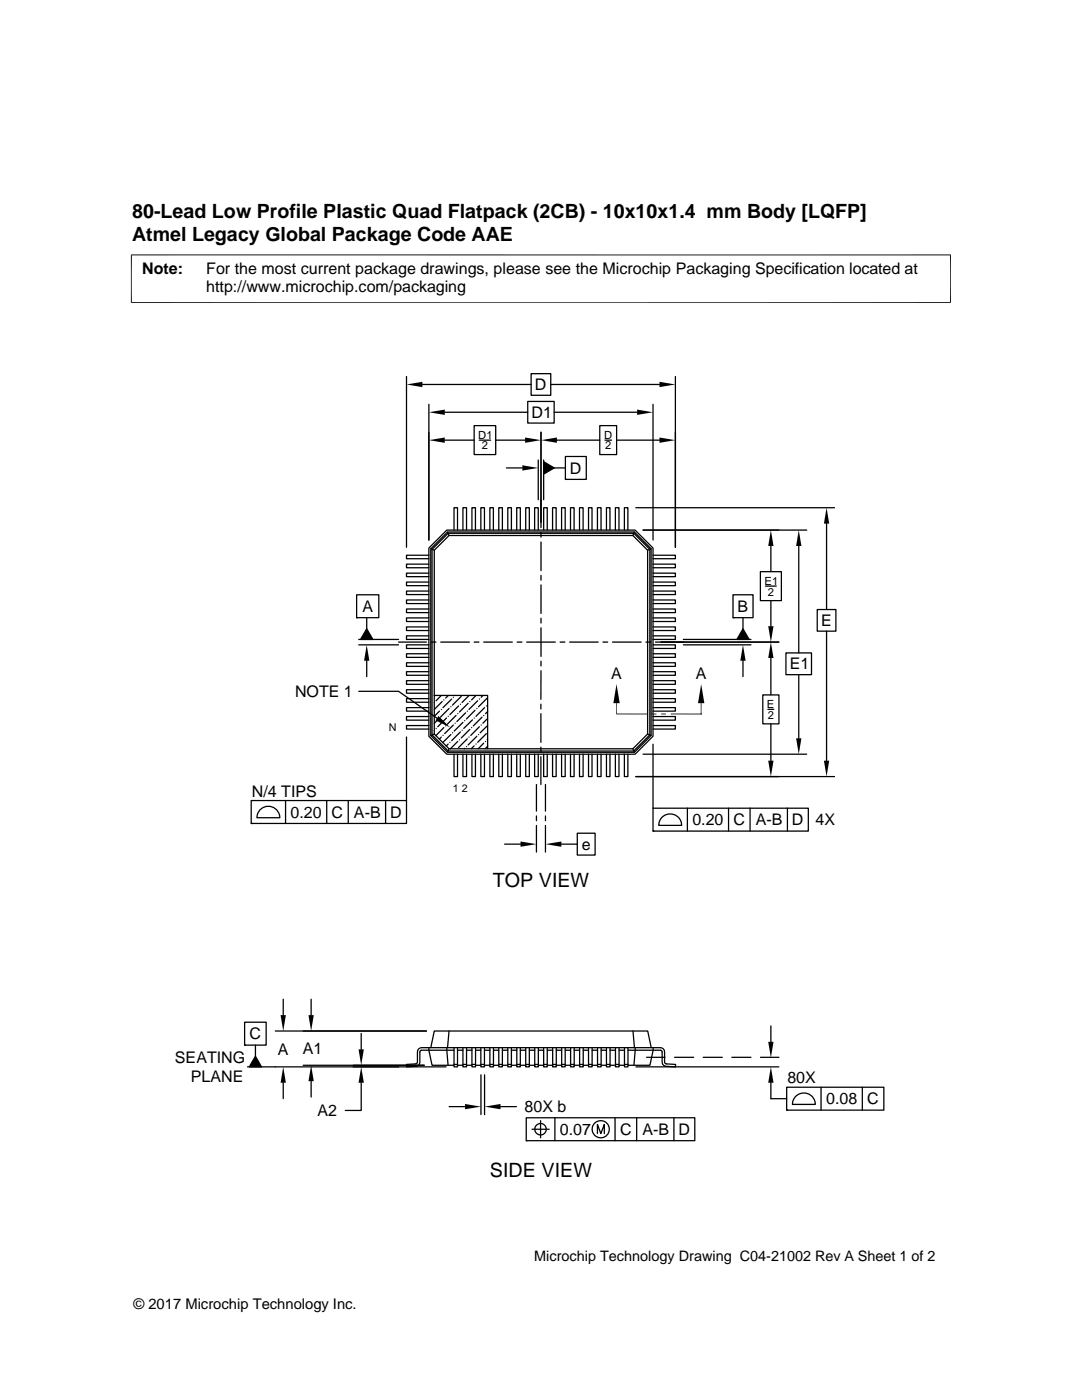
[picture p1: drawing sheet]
<svg xmlns="http://www.w3.org/2000/svg" width="216mm" height="279mm" viewBox="0 0 216 279" stroke-linecap="round" stroke-linejoin="round" font-family="sans-serif">
<g fill="none" stroke="#000" stroke-width=".25">
<path d="M81.1 75.1v34.1M84.3 76.7h21.7M106 74.6h3.9v4.3h-3.9zM109.9 76.7h21.7M134.8 75.1v34.1M85.6 80.7v27.1M88.8 87.8h5.8M88.8 82.3h16.5M94.6 84.9h4.3v5.8h-4.3zM95.6 87.8h2.3M98.9 87.8h5.9M101 93.4h3.2"/>
<path d="M105.3 80.1h5.3v4.3h-5.3zM107.4 91.8v7.9M107.9 86.3v19M108.5 92.2l2.1 1.2-2.1 1.2zM108.5 91.8v7.9M110.6 82.3h16.5M110.6 93.4h2.2M111.1 87.8h8.6M112.8 91.1h4.2v4.6h-4.2zM112.8 95.7h.1M119.7 84.9h3.3v5.8h-3.3zM120.7 87.8h1.3"/>
<path d="M123 87.8h8.6M130.3 80.7v27.1M71.2 118.7h4.4v4.6h-4.4zM85.6 110.8h-4.5v.7h4.5M85.6 112.6h-4.5v.7h4.5M85.6 114.4h-4.5v.7h4.5M85.6 116.2h-4.5v.7h4.5M85.6 118h-4.5v.7h4.5M85.6 119.7h-4.5v.8h4.5M86 109.5l.7 .3M89.2 105.8h37.5l3.6 3.6v37.5l-3.6 3.6h-37.5l-3.6-3.6v-37.5zM89.3 106.2h37.3l3.3 3.3v37.3l-3.3 3.3h-37.3l-3.3-3.3v-37.3z"/>
<path d="M89.3 106.2l.3 .7M89.4 106.4h37l3.3 3.2v37.1l-3.3 3.2h-37l-3.2-3.2v-37.1zM89.6 106.9h36.7l2.9 2.9v36.7l-2.9 2.9h-36.7l-2.9-2.9v-36.7zM90.6 105.8v-4.5h.7v4.5M92.4 105.8v-4.5h.7v4.5M94.2 105.8v-4.5h.7v4.5M95.9 105.8v-4.5h.8v4.5M97.7 105.8v-4.5h.7v4.5M99.5 105.8v-4.5h.7v4.5M101.3 105.8v-4.5h.7v4.5M103.1 105.8v-4.5h.7v4.5M104.9 105.8v-4.5h.7v4.5"/>
<path d="M106.7 105.8v-4.5h.7v4.5M107.9 106.3v.9M107.9 108.2v5.7M107.9 114.8v1M107.9 116.7v5.7M108.5 105.8v-4.5h.7v4.5M110.3 105.8v-4.5h.7v4.5M112.1 105.8v-4.5h.7v4.5M113.8 105.8v-4.5h.8v4.5M115.6 105.8v-4.5h.8v4.5M117.4 105.8v-4.5h.7v4.5M119.2 105.8v-4.5h.7v4.5"/>
<path d="M121 105.8v-4.5h.7v4.5M122.8 105.8v-4.5h.7v4.5M124.6 105.8v-4.5h.7v4.5M126.6 106.2l-.3 .7M126.9 101.3h39.6M128.3 105.8h32.7M129.9 109.5l-.7 .3M130.3 119.7h4.5v.8h-4.5M130.3 118h4.5v.7h-4.5M130.3 116.2h4.5v.7h-4.5M130.3 114.4h4.5v.7h-4.5M130.3 112.6h4.5v.7h-4.5"/>
<path d="M130.3 110.8h4.5v.7h-4.5M146.3 118.7h4v4.6h-4zM151.7 114.1h4.2v5.8h-4.2zM152.7 117h2.2M153.8 109v5.1M153.8 119.9v5.1M159.4 109v21.3M164.9 104.5v17.1M71.2 123.3h.1M71.6 138h7.9l7.7 5.3M71.6 128.7h7.9M71.6 127.6h7.9"/>
<path d="M73.2 123.3v2.2M73.2 125.5l1.2 2.1h-2.5zM73.2 131.9v3.1M79.5 128.1h5.6M85.6 121.5h-4.5v.8h4.5M85.6 123.3h-4.5v.7h4.5M85.6 125.1h-4.5v.7h4.5M85.6 126.9h-4.5v.7h4.5M85.6 128.7h-4.5v.7h4.5M85.6 130.5h-4.5v.7h4.5M85.6 132.3h-4.5v.7h4.5M85.6 134h-4.5v.8h4.5"/>
<path d="M85.6 135.8h-4.5v.8h4.5M85.6 137.6h-4.5v.7h4.5M85.6 139.4h-4.5v.7h4.5M86 128.1h1M86.7 138.8h10.6v10.6M86.7 138.8h.1M87.9 128.1h5.8M88.1 138.8l-1.1 1M88.6 139.7h.1M89.5 138.8l-.6 .5M90.1 139.5l-1.7 1.7M90.5 139.1h.1"/>
<path d="M90.8 138.8h.1M92 139l-1.7 1.7M93.6 138.8l-1.4 1.4M94.6 128.1h1M95 138.8l-.9 .9M95.3 139.8l-1.7 1.8M95.7 139.5h.1M96.4 138.8l-.4 .3M96.5 128.1h5.7M97.2 139.3l-1.7 1.8M103.2 128.1h.9M105.1 128.1h5.7"/>
<path d="M107.9 123.4v.9M107.9 125.3v5.7M107.9 132v.9M107.9 133.9v5.7M111.8 128.1h.9M113.7 128.1h5.7M120.3 128.1h1M122.2 128.1h5.7M128.9 128.1h.9M130.3 139.4h4.5v.7h-4.5M130.3 137.6h4.5v.7h-4.5M130.3 135.8h4.5v.8h-4.5"/>
<path d="M130.3 134h4.5v.8h-4.5M130.3 132.3h4.5v.7h-4.5M130.3 130.5h4.5v.7h-4.5M130.3 128.7h4.5v.7h-4.5M130.3 126.9h4.5v.7h-4.5M130.3 125.1h4.5v.7h-4.5M130.3 123.3h4.5v.7h-4.5M130.3 121.5h4.5v.8h-4.5M130.8 128.1h24.6M136.4 128.7h13.4M136.4 127.6h13.4M146.3 123.3h.1"/>
<path d="M148.3 131.9v3.1M148.3 125.5l1.2 2.1h-2.5zM148.3 123.3v2.2M152.2 138.7h3.2v5.8h-3.2zM153.8 131.3v7.4M156.8 130.3h5.1v4.3h-5.1zM159.4 134.6v12.7M163.1 121.6h3.7v4.4h-3.7zM164.9 126v25.8M50.1 159.8h31v4.5h-31zM57 159.8v4.5M65.2 159.8v4.5"/>
<path d="M69.5 159.8v4.5M76.9 159.8v4.5M81.1 147.1v12.7M85.6 141.2h-4.5v.7h4.5M85.6 143h-4.5v.7h4.5M85.6 144.8h-4.5v.7h4.5M86.7 146.5l-.7 .3M86.7 140.2h.1M86.7 145.7h.1M87 145.4h.1M87.2 143.8l-.5 .6M87.5 143.5h.1"/>
<path d="M87.7 141.9l-1 1.1M88.1 147.1l-.4 .4M88.1 141.6h.1M88.2 140l-1.5 1.6M88.4 146.8h.1M88.6 145.2l-1.6 1.6M88.9 144.9h.1M89.1 143.3l-1.7 1.7M89.4 148.5l-.4 .4M89.4 143h.1M89.6 149.4l-.3 .7M89.6 141.4l-1.7 1.7"/>
<path d="M89.8 148.1h.1M90 146.6l-1.7 1.6M90 141.1h.1M90.3 146.2h.1M90.5 144.7l-1.8 1.7M90.6 150.5v4.5h.7v-4.5M90.8 144.3h.1M91 142.8l-1.7 1.7M91.3 148l-1.4 1.4M91.3 142.4h.1M91.5 140.9l-1.7 1.7M91.7 147.6h.1"/>
<path d="M91.9 146.1l-1.8 1.7M91.9 140.5h.1M92.2 145.7h.1M92.4 150.5v4.5h.7v-4.5M92.4 144.2l-1.8 1.7M92.7 149.4h-.1M92.7 143.8h.1M92.9 142.3l-1.7 1.7M93.1 149h.1M93.2 147.4l-1.7 1.8M93.2 141.9h.1M93.4 140.4l-1.7 1.7"/>
<path d="M93.6 147.1h.1M93.7 145.6l-1.7 1.7M93.7 140h.1M94.1 145.2h.1M94.2 150.5v4.5h.7v-4.5M94.3 143.7l-1.8 1.7M94.6 148.8l-.6 .6M94.6 143.3h.1M94.8 141.8l-1.7 1.7M95 148.5h.1M95.1 146.9l-1.7 1.8M95.1 141.4h.1"/>
<path d="M95.5 146.6h.1M95.7 145l-1.8 1.8M95.9 150.5v4.5h.8v-4.5M96 144.7h.1M96.2 143.1l-1.8 1.8M96.5 148.3l-1.1 1.1M96.5 142.8h.1M96.7 141.2l-1.7 1.8M96.9 148h.1M97 146.4l-1.7 1.7M97 140.9h.1M97.3 148.9l-.5 .5"/>
<path d="M97.3 147.6h-.1M97.3 144.8l-1.5 1.4M97.3 142l-.4 .4M97.3 143.4l-.9 .9M97.7 150.5v4.5h.7v-4.5M99.5 150.5v4.5h.7v-4.5M101.3 150.5v4.5h.7v-4.5M103.1 150.5v4.5h.7v-4.5M104.9 150.5v4.5h.7v-4.5M106.7 150.5v4.5h.7v-4.5M107 156.6v5.3M107.9 140.5v1"/>
<path d="M107.9 142.4v5.7M107.9 149.1v1M107.9 151v5.6M108.5 150.5v4.5h.7v-4.5M108.8 156.6v5.3M110.3 150.5v4.5h.7v-4.5M112.1 150.5v4.5h.7v-4.5M113.8 150.5v4.5h.8v-4.5M115.6 150.5v4.5h.8v-4.5M117.4 150.5v4.5h.7v-4.5M119.2 150.5v4.5h.7v-4.5M121 150.5v4.5h.7v-4.5"/>
<path d="M122.8 150.5v4.5h.7v-4.5M124.6 150.5v4.5h.7v-4.5M126.3 149.4l.3 .7M126.9 155h39.6M128.3 150.5h32.7M129.2 146.5l.7 .3M130.3 148.5v12.8M130.3 144.8h4.5v.7h-4.5M130.3 143h4.5v.7h-4.5M130.3 141.2h4.5v.7h-4.5M153.2 141.6h1.2M153.8 144.5v7.3"/>
<path d="M50.1 164.3h.1M52 161.5a2.29 2.29 0 0 1 2.5-.4 2.29 2.29 0 0 1 1.3 2.1h-4.5l.3-1.2zM100.7 168.5h3.2M107 162.8v1M107 164.7v5.4M108.8 162.8v1M108.8 164.7v5.4M112 168.5h3.2M115.2 166.3h3.5v4.3h-3.5zM130.3 161.3h31v4.6h-31zM130.3 165.9h.1M132.2 163a2.3 2.3 0 0 1 2.5-.4 2.3 2.3 0 0 1 1.3 2.1h-4.6l.4-1.2z"/>
<path d="M137.2 161.3v4.6M145.4 161.3v4.6M149.7 161.3v4.6M157.1 161.3v4.6M56.5 199.4v3.2M62.1 199.4v3.2M48.8 204h4.3v4.6h-4.3zM48.8 208.6h.1M49.4 212.9h39.6M51 208.6v2.2M51 210.8l1.2 2.1h-2.5zM54.9 205.8h30.2"/>
<path d="M56.5 216.1v3.2M60.5 212.6h24.1M62.1 215.8v3.1M72.1 216.1v5.5h-3.2M72.1 206.2v3.2M85.6 209.1l.6 3.5h4.4M86 209.1l.7-3.3h42.5l.7 3.3M89.2 209.1l.2 3.5M89.6 205.8l-.3 3.3M90.6 209.1v3.8h.7v-3.8M90.6 212.4h.7M90.6 209.6h-6.6l-.2 .4v2a.84 .84 0 0 1-.8 .8l-1.9 .1v-.5l1.9-.1 .2-.2 .1-2.1a.84 .84 0 0 1 .8-.9h47.7a.85 .85 0 0 1 .8 .9l.1 2.1 .2 .2 1.9 .1v.5l-1.9-.1a.84 .84 0 0 1-.8-.8v-2l-.2-.4h-6.6"/>
<path d="M91.3 212.6h1.1M91.3 209.6h1.1M92.4 209.1v3.8h.7v-3.8M92.4 212.4h.7M93.1 212.6h1.1M93.1 209.6h1.1M94.2 209.1v3.8h.7v-3.8M94.2 212.4h.7M94.9 212.6h1M94.9 209.6h1M95.9 209.1v3.8h.8v-3.8M95.9 212.4h.8"/>
<path d="M96 214.5v7.9M96.7 212.6h1M96.7 209.6h1M96.7 214.5v7.9M97.7 209.1v3.8h.8v-3.8M97.7 212.4h.8M98.5 212.6h1M98.5 209.6h1M99.5 209.1v3.8h.7v-3.8M99.5 212.4h.7M100.2 212.6h1.1M100.2 209.6h1.1"/>
<path d="M101.3 209.1v3.8h.7v-3.8M101.3 212.4h.7M102 212.6h1.1M102 209.6h1.1M103.1 209.1v3.8h.7v-3.8M103.1 212.4h.7M103.8 212.6h1.1M103.8 209.6h1.1M104.9 209.1v3.8h.7v-3.8M104.9 212.4h.7M105.6 212.6h1.1M105.6 209.6h1.1"/>
<path d="M106.7 209.1v3.8h.7v-3.8M106.7 212.4h.7M107.4 212.6h1.1M107.4 209.6h1.1M108.5 209.1v3.8h.7v-3.8M108.5 212.4h.7M109.2 212.6h1.1M109.2 209.6h1.1M110.3 209.1v3.8h.7v-3.8M110.3 212.4h.7M111 212.6h1.1M111 209.6h1.1"/>
<path d="M112.1 209.1v3.8h.7v-3.8M112.1 212.4h.7M112.8 212.6h1.1M112.8 209.6h1.1M113.9 209.1v3.8h.7v-3.8M113.9 212.4h.7M114.6 212.6h1.1M114.6 209.6h1.1M115.7 209.1v3.8h.7v-3.8M115.7 212.4h.7M116.4 212.6h1M116.4 209.6h1"/>
<path d="M117.4 209.1v3.8h.8v-3.8M117.4 212.4h.8M118.2 212.6h1M118.2 209.6h1M119.2 209.1v3.8h.8v-3.8M119.2 212.4h.8M120 212.6h1M120 209.6h1M121 209.1v3.8h.7v-3.8M121 212.4h.7M121.7 212.6h1.1M121.7 209.6h1.1"/>
<path d="M122.8 209.1v3.8h.7v-3.8M122.8 212.4h.7M123.5 212.6h1.1M123.5 209.6h1.1M124.6 209.1v3.8h.7v-3.8M124.6 212.4h.7M126.3 205.8l.3 3.3M126.7 209.1l-.2 3.5M126.9 212.9h28.5M129 211h3.7M130.3 209.1l-.6 3.5h-4.4M134.6 211h3.8"/>
<path d="M140.3 211h3.8M146 211h3.8M151.7 211h3.7M153.8 204.7v3.2M153.8 216.1v3.2h3.2M157 217h19.4v4.6h-19.4zM158.9 218.7a2.28 2.28 0 0 1 2.4-.4 2.28 2.28 0 0 1 1.4 2.1h-4.6l.3-1.2zM163.8 217v4.6M172.1 217v4.6M89.6 220.9h3.2M99.9 220.9h3.1M105 223.1h33.6v4.5h-33.6z"/>
<path d="M105 227.6h.1M106.2 225.4h3.4M107.9 223.6v3.5M110.7 223.1v4.5M119.2 226.2v-1.8l.7 1.8 .7-1.8v1.8M122.7 223.1v4.5M127 223.1v4.5M134.5 223.1v4.5M157 221.6h.1"/>
<circle cx="107.9" cy="225.4" r="1.14"/>
<circle cx="119.9" cy="225.4" r="1.71"/>
</g>
<g fill="#000">
<path d="M81.1 76.7l3.2-.5v1.1zM131.6 76.2l3.2 .5-3.2 .6zM85.6 82.3l3.2-.6v1.1zM85.6 87.8l3.2-.5v1.1zM104.2 92.9l3.2 .5-3.2 .5zM104.8 87.3l3.1 .5-3.1 .6zM108.5 92.2l2.1 1.2-2.1 1.2zM107.9 87.8l3.2-.5v1.1zM127.1 81.7l3.2 .6-3.2 .5zM131.6 87.3l3.2 .5-3.2 .6zM153.8 105.8l.5 3.2h-1zM159.4 105.8l.5 3.2h-1z"/>
<path d="M164.9 101.3l.6 3.2h-1.1zM73.2 128.7l.5 3.2h-1.1zM73.2 125.5l1.2 2.1h-2.5zM123 136.5l.7 3.8h-1.3zM148.3 128.7l.5 3.2h-1.1zM148.3 125.5l1.2 2.1h-2.5zM153.3 125h1l-.5 3.1zM153.8 128.1l.5 3.2h-1zM87.5 142.9l2.3 2.3-2.9-1.4zM130 142.4h1l-1 .2zM130 142.6l1-.2v.2zM131.9 142.4h1l-1 .2z"/>
<path d="M131.9 142.6l1-.2v.2zM139.9 136.5l.6 3.8h-1.2zM153.3 151.8h1l-.5 3.2zM158.9 147.3h1l-.5 3.2zM164.4 151.8h1.1l-.6 3.2zM103.9 167.9l3.1 .6-3.1 .5zM108.8 168.5l3.2-.6v1.1zM51 210.8l1.2 2.1h-2.5zM56.5 212.9l.5 3.2h-1zM56 202.6h1l-.5 3.2zM62.1 212.6l.5 3.2h-1zM61.6 202.6h1l-.5 3.2z"/>
<path d="M71.5 209.4h1.1l-.5 3.2zM72.1 212.9l.5 3.2h-1.1zM153.8 212.9l.5 3.2h-1zM153.3 207.9h1l-.5 3.2zM92.8 220.3l3.2 .6-3.2 .5zM96.7 220.9l3.2-.6v1.1z"/>
</g>
<path d="M26.1 50.9h163.7M26.2 50.8v9.7M189.7 50.8v9.7M26.1 60.4h163.7M123 140.3v2.2h6.1M133.8 142.5h6.1M139.9 140.3v2.3" fill="none" stroke="#000" stroke-width=".2"/>
<g font-size="3.9">
<text x="26.4" y="43.5">80-Lead Low Profile Plastic Quad Flatpack (2CB) - 10x10x1.4 mm Body [LQFP]</text>
<text x="26.4" y="48">Atmel Legacy Global Package Code AAE</text>
<text x="98.3" y="177.1">TOP VIEW</text>
<text x="97.8" y="234.9">SIDE VIEW</text>
</g>
<g font-size="3.2">
<text x="28.4" y="54.6">Note:</text>
<text x="41.1" y="58.3">http://www.microchip.com/packaging</text>
<text x="41.1" y="54.6">For the most current package drawings, please see the Microchip Packaging Specification located at</text>
<text x="106.7" y="77.9">D</text>
<text x="106.1" y="83.4">D1</text>
<text x="113.7" y="94.5">D</text>
<text x="72.3" y="122.1">A</text>
<text x="147.2" y="122.1">B</text>
<text x="163.8" y="124.9">E</text>
<text x="122" y="135.5">A</text>
<text x="138.8" y="135.5">A</text>
<text x="157.6" y="133.6">E1</text>
<text x="58.9" y="139.1">NOTE 1</text>
<text x="50.2" y="159">N/4 TIPS</text>
<text x="58" y="163.2">0.20</text>
<text x="66.2" y="163.2">C</text>
<text x="70.6" y="163.2">A-B</text>
<text x="77.8" y="163.2">D</text>
<text x="138.2" y="164.7">0.20</text>
<text x="146.3" y="164.7">C</text>
<text x="150.8" y="164.7">A-B</text>
<text x="158" y="164.7">D</text>
<text x="162.8" y="164.7">4X</text>
<text x="116.1" y="169.6">e</text>
<text x="49.8" y="207.4">C</text>
<text x="34.9" y="212.2">SEATING</text>
<text x="38.1" y="215.9">PLANE</text>
<text x="55.4" y="210.5">A</text>
<text x="60.4" y="210.3">A1</text>
<text x="104.7" y="222">80X b</text>
<text x="157.1" y="216.2">80X</text>
<text x="164.8" y="220.4">0.08</text>
<text x="173" y="220.4">C</text>
<text x="63.4" y="222.8">A2</text>
<text x="111.7" y="226.5">0.07</text>
<text x="123.7" y="226.5">C</text>
<text x="128.2" y="226.5">A-B</text>
<text x="135.4" y="226.5">D</text>
</g>
<g font-size="2.9">
<text x="106.6" y="251.7">Microchip Technology Drawing C04-21002 Rev A Sheet 1 of 2</text>
<text x="26.6" y="261.3">© 2017 Microchip Technology Inc.</text>
</g>
<g font-size="2.2">
<text x="95.4" y="87.6">D1</text>
<text x="96.2" y="89.7">2</text>
<text x="120.5" y="87.6">D</text>
<text x="120.8" y="89.7">2</text>
<text x="152.6" y="116.7">E1</text>
<text x="153.2" y="118.9">2</text>
<text x="153" y="141.3">E</text>
<text x="153.2" y="143.4">2</text>
</g>
<g font-size="2.1">
<text x="77.6" y="145.9">N</text>
<text x="90.4" y="158">1 2</text>
</g>
</svg>
